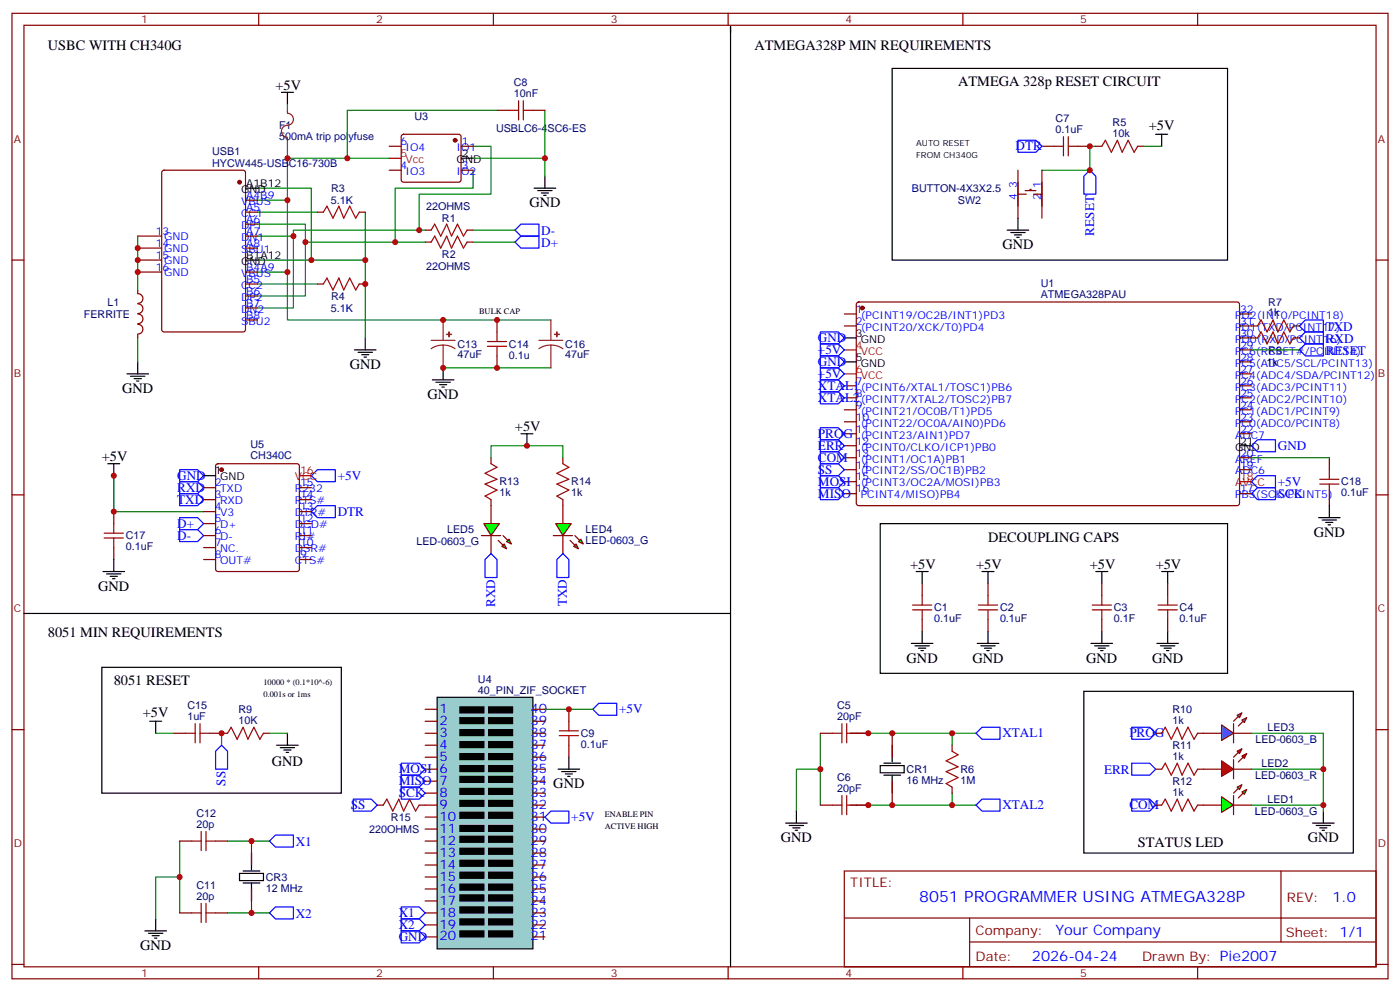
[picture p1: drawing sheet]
<svg xmlns="http://www.w3.org/2000/svg" width="412mm" height="292mm" viewBox="0 0 412 292" stroke-linecap="round" stroke-linejoin="round" font-family="sans-serif">
<g fill="none" stroke="#870000" stroke-width=".35">
<path d="M3.5 3.9h405.4v284.4h-405.4zM7.1 7.4h398.2v277.3h-398.2zM76.2 3.9v3.5M145.3 3.9v3.5M214.5 3.9v3.5M283.6 3.9v3.5M352.8 3.9v3.5M118.4 39.8l.5-.3h16.2l.5 .3 .2 .5v12.7l-.2 .5-.5 .2h-16.2l-.5-.3-.2-.4v-12.7zM146.4 32.5h3.5M157 32.5h3.5M47.9 50.3l.4-.2h23.3l.7 .5v46.4l-.4 .7-23.6 .1-.6-.5-.1-46.5zM72.3 58.9h3.5"/>
<path d="M114.7 43.1h3.5M114.7 50.1h3.5M135.8 43.1h3.5M135.8 50.1h3.5M299.9 50.1v14.1M299.9 57.2h2.4M302 56.1h3.2M303.4 56.1v-.3h.3v.3M304.4 57.2h2.5M306.9 43.1h3.5M306.9 50.1v14.1M317.5 43.1h3.5"/>
<path d="M322.8 43.1h1.8M335.1 43.1h1.8M3.5 76.6h3.6M40.6 76.6h7M40.6 69.5h7M40.6 73.1h7M72.3 62.5h3.5M72.3 66h3.5M72.3 69.5h3.5M72.3 73.1h3.5M93.5 62.5h1.7M105.8 62.5h1.8"/>
<path d="M125.2 67.8h1.8M125.2 71.3h1.8M137.6 67.8h1.7M137.6 71.3h1.7M405.3 76.6h3.6M40.6 80.1h7M72.3 83.6h3.5M72.3 80.1h3.5M72.3 87.2h3.5M72.3 90.7h3.5M72.3 94.2h3.5M93.5 83.6h1.7"/>
<path d="M105.8 83.6h1.8M248.7 92.5h3.5M248.7 96h3.5M252.5 89.1l.4-.2 111.8 .1 .4 .6v58.9l-.7 .4-111.7-.1-.5-.6v-58.6zM365.1 92.5h3.6M365.1 96h5.3M365.1 99.5h5.3M381 96h1.8M381 99.5h1.8M248.7 113.6h3.5M248.7 117.2h3.5M365.1 113.6h3.6"/>
<path d="M365.1 117.2h3.6M365.1 110.1h3.6M365.1 106.6h3.6M365.1 103h3.6M248.7 120.7h3.5M248.7 124.2h3.5M248.7 127.7h3.5M248.7 131.3h3.5M248.7 134.8h3.5M248.7 138.3h3.5M365.1 120.7h3.6M365.1 124.2h3.6"/>
<path d="M365.1 127.7h3.6M365.1 134.8h3.6M365.1 138.3h3.6M3.5 145.7h3.6M248.7 141.9h3.5M248.7 145.4h3.5M365.1 145.4h3.6M405.3 145.7h3.6M271.6 171.8v3.6M291 171.8v3.6M324.6 171.8v3.6M344 171.8v3.6"/>
<path d="M271.6 182.4v3.5M291 182.4v3.5M324.6 182.4v3.5M344 182.4v3.5M3.5 214.9h3.6M241.7 215.9h3.5M252.2 215.9h3.6M262.8 215.9v7.1M280.5 219.5v1.7M405.3 214.9h3.6M241.7 237.1h3.5M252.2 237.1h3.6"/>
<path d="M262.8 230v7.1M280.5 231.8v1.8M248.7 256.5h156.6v28.2h-156.6zM377.3 256.5v20.9M248.7 270.4h156.5M285.6 277.4h119.6M285.6 270.4v14.1M3.5 284h3.6M76.2 284.7v3.6M145.3 284.7v3.6M214.5 284.7v3.6M283.6 284.7v3.6"/>
<path d="M352.8 284.7v3.6M405.3 284h3.6"/>
</g>
<g fill="#870000" stroke="#870000" stroke-width=".35">
<circle cx="254" cy="90.7" r=".53"/>
<circle cx="70.6" cy="53.7" r=".53"/>
<circle cx="134.1" cy="41.3" r=".53"/>
</g>
<g fill="none" stroke="#000" stroke-width=".35">
<path d="M82.9 27.2h3.5M84.7 27.2v3.5M340.4 39.5h3.6M342.2 39.5v3.6M72.3 55.4h3.5M135.8 46.6h3.5M157.3 55.4h6.4M158.4 56.1h4.2M159.5 56.8h2.1M160.2 57.5h.7M160.5 51.9v3.5M72.3 76.6h3.5"/>
<path d="M296.7 67.8h6.3M297.7 68.5h4.3M298.8 69.2h2.1M299.5 69.9h.7M299.9 64.2v3.6M107.6 99.5v3.5M248.7 99.5h3.5M104.4 103h6.4M105.5 103.8h4.2M106.5 104.5h2.2M107.2 105.2h.7M248.7 106.6h3.5"/>
<path d="M365.1 131.3h3.6M269.9 168.3h3.5M271.6 168.3v3.5M289.3 168.3h3.5M291 168.3v3.5M322.8 168.3h3.5M324.6 168.3v3.5M342.2 168.3h3.5M344 168.3v3.5M268.5 189.5h6.3M269.5 190.2h4.3M270.6 190.9h2.1"/>
<path d="M271.3 191.6h.7M271.6 185.9v3.6M287.9 189.5h6.3M288.9 190.2h4.3M290 190.9h2.1M290.7 191.6h.7M291 185.9v3.6M321.4 189.5h6.3M322.4 190.2h4.3M323.5 190.9h2.1M324.2 191.6h.7M324.6 185.9v3.6"/>
<path d="M340.8 189.5h6.3M341.8 190.2h4.3M342.9 190.9h2.1M343.6 191.6h.7M344 185.9v3.6M262.8 219.5v4.9M234.6 238.9v3.5M259.3 225.5h7v2.1h-7zM260.3 228.3h5M260.3 224.8h5M262.8 228.3v5.3M231.4 242.4h6.4"/>
<path d="M232.5 243.1h4.2M233.5 243.8h2.2M234.2 244.5h.7"/>
</g>
<path d="M114.7 46.6h3.5M248.7 103h3.5M248.7 110.1h3.5M365.1 141.9h3.6" fill="none" stroke="#f00" stroke-width=".35"/>
<g fill="none" stroke="#00f" stroke-width=".35">
<path d="M299.9 41.3h5.3l1.7 1.8-1.7 1.7h-5.3zM321 50.1l1.8 1.8v5.3h-3.5v-5.3zM151.7 71.3l1.8-1.8h5.2v3.6h-5.2zM151.7 67.8l1.8-1.8h5.2v3.5h-5.2zM241.7 97.8h5.2l1.8 1.7-1.8 1.8h-5.2zM382.8 96l1.7-1.8h5.3v3.6h-5.3zM384.5 97.8h5.3v3.5h-5.3l-1.7-1.8zM241.7 101.3h5.2l1.8 1.7-1.8 1.8h-5.2zM241.7 104.8h5.2l1.8 1.8-1.8 1.7h-5.2zM241.7 108.3h5.2l1.8 1.8-1.8 1.8h-5.2zM241.7 111.9h5.2l1.8 1.7-1.8 1.8h-5.2zM241.7 115.4h5.2l1.8 1.8-1.8 1.7h-5.2z"/>
<path d="M382.8 103l1.7-1.7h5.3v3.5h-5.3zM52.9 138.3h5.3l1.8 1.8-1.8 1.8h-5.3zM241.7 136.6h5.2l1.8 1.7-1.8 1.8h-5.2zM370.4 129.5h5.3v3.5h-5.3l-1.7-1.7zM52.9 152.4h5.3l1.8 1.8-1.8 1.8h-5.3zM52.9 156h5.3l1.8 1.7-1.8 1.8h-5.3zM91.7 140.1l1.8-1.8h5.3v3.6h-5.3zM91.7 150.7l1.8-1.8h5.3v3.5h-5.3zM241.7 143.6h5.2l1.8 1.8-1.8 1.7h-5.2zM241.7 140.1h5.2l1.8 1.8-1.8 1.7h-5.2zM368.7 141.9l1.7-1.8h5.3v3.5h-5.3zM368.7 145.4l1.7-1.8h5.3v3.5h-5.3z"/>
<path d="M287.5 215.9l1.8-1.7h5.3v3.5h-5.3zM287.5 237.1l1.8-1.8h5.3v3.6h-5.3z"/>
</g>
<g fill="none" stroke="#a10000" stroke-width=".35">
<path d="M149.9 32.5h2.9M152.8 29.7v5.6M154.2 32.5h2.8M154.2 29.7v5.6M310.4 43.1h2.9M313.3 40.3v5.6M314.7 43.1h2.8M314.7 40.3v5.6M324.6 43.1l1-1.8 1.8 3.5 1.7-3.5 1.5 3.5 1.7-3.5 1.8 3.5 1-1.7M95.2 62.5l1.1-1.8 1.8 3.5 1.7-3.5 1.4 3.5 1.8-3.5 1.8 3.5 1-1.7M127 67.8l1.1-1.8 1.7 3.5 1.8-3.5 1.4 3.5 1.8-3.5 1.7 3.5 1.1-1.7M127 71.3l1.1-1.8 1.7 3.6 1.8-3.6 1.4 3.6 1.8-3.6 1.7 3.6 1.1-1.8"/>
<path d="M95.2 83.6l1.1-1.7 1.8 3.5 1.7-3.5 1.4 3.5 1.8-3.5 1.8 3.5 1-1.8M370.4 96l1.1-1.8 1.7 3.6 1.8-3.6 1.4 3.6 1.8-3.6 1.7 3.6 1.1-1.8M370.4 99.5l1.1-1.7 1.7 3.5 1.8-3.5 1.4 3.5 1.8-3.5 1.7 3.5 1.1-1.8M268.8 179.6h5.7M268.8 178.2h5.7M271.6 175.4v2.8M271.6 179.6v2.8M288.2 179.6h5.7M288.2 178.2h5.7M291 175.4v2.8M291 179.6v2.8M321.7 179.6h5.7"/>
<path d="M321.7 178.2h5.7M324.6 175.4v2.8M324.6 179.6v2.8M341.1 179.6h5.7M341.1 178.2h5.7M344 175.4v2.8M344 179.6v2.8M245.2 215.9h2.8M248 213.1v5.7M249.4 213.1v5.7M249.4 215.9h2.8M245.2 237.1h2.8"/>
<path d="M248 234.3v5.6M249.4 237.1h2.8M249.4 234.3v5.6M280.5 221.2l1.7 1.1-3.5 1.7 3.5 1.8-3.5 1.4 3.5 1.8-3.5 1.8 1.8 1"/>
</g>
<g fill="none" stroke="#008700" stroke-width=".35">
<path d="M84.7 30.7v1.8M146.4 32.5h-44.1v14.1M160.5 32.5v14.1h-21.2M75.8 58.9h8.9v21.2h-8.9M75.8 55.4h15.9v21.2h-15.9M84.7 41.3v17.6M84.7 46.6h30M139.3 43.1h5.3v14.1h-21.1v10.6M139.3 50.1v5.3h-22.9v15.9M160.5 46.6v5.3M322.8 43.1h-1.8v7h-14.1M336.9 43.1h5.3"/>
<path d="M75.8 69.5h10.6v21.2h-10.6M75.8 66h14.2v21.2h-14.2M75.8 62.5h17.7M90 71.3h35.2M91.7 76.6h15.9v22.9M107.6 62.5v14.1M125.2 67.8h-38.8v1.7M139.3 71.3h12.4M139.3 67.8h12.4M75.8 83.6h17.7M368.7 103h14.1M241.7 215.9v21.2"/>
<path d="M250.5 215.9h30v3.6M280.5 215.9h7M241.7 226.5h-7.1v12.4M280.5 233.6v3.5h-30M280.5 237.1h7"/>
</g>
<path d="M84.7 33.4a1.82 1.82 0 0 1 1.7 2 1.82 1.82 0 0 1-2.2 1.6 1.76 1.76 0 0 0-1.3 1.9 1.76 1.76 0 0 0 1.8 1.5M84.7 32.5v.7M84.7 40.6v.7" fill="none" stroke="#8c2424" stroke-width=".35"/>
<path d="M128.8 205.4h28.2v74h-28.2z" fill="#9cc" stroke="#000" stroke-width=".35"/>
<g fill="none" stroke="#870000" stroke-width=".35">
<path d="M146.4 94.2v3.6M146.4 104.8v3.5M33.5 150.7v3.5M33.5 161.3v3.5M51.2 215.9h3.5M61.7 215.9h5.3M77.6 215.9h1.8M125.2 208.9h3.6M125.2 212.4h3.6M125.2 215.9h3.6M125.2 219.5h3.6M157 208.9h3.5"/>
<path d="M157 212.4h3.5M157 215.9h3.5M157 219.5h3.5M125.2 223h3.6M125.2 226.5h3.6M125.2 230h3.6M125.2 233.6h3.6M125.2 237.1h3.6M157 223h3.5M157 226.5h3.5M157 230h3.5M157 233.6h3.5"/>
<path d="M157 237.1h3.5M52.9 247.7h3.5M63.5 247.7h3.5M74.1 247.7v7M125.2 240.6h3.6M125.2 244.2h3.6M125.2 247.7h3.6M125.2 251.2h3.6M125.2 254.7h3.6M125.2 258.3h3.6M157 240.6h3.5M157 244.2h3.5"/>
<path d="M157 247.7h3.5M157 251.2h3.5M157 254.7h3.5M157 258.3h3.5M52.9 268.9h3.5M63.5 268.9h3.5M74.1 261.8v7.1M125.2 261.8h3.6M125.2 265.3h3.6M125.2 268.9h3.6M125.2 272.4h3.6M125.2 275.9h3.6"/>
<path d="M157 261.8h3.5M157 265.3h3.5M157 268.9h3.5M157 272.4h3.5M157 275.9h3.5"/>
</g>
<g fill="#000" stroke="#000" stroke-width=".35">
<path d="M135.5 208.2h7v1.7h-7zM135.5 211.3h7v1.8h-7zM135.5 214.9h7v1.7h-7zM135.5 218.4h7v1.8h-7zM143.9 208.2h7.1v1.7h-7.1zM143.9 211.3h7.1v1.8h-7.1zM143.9 214.9h7.1v1.7h-7.1zM143.9 218.4h7.1v1.8h-7.1zM135.5 221.9h7v1.8h-7zM135.5 225.5h7v1.7h-7zM135.5 228.6h7v1.8h-7zM135.5 232.2h7v1.7h-7z"/>
<path d="M135.5 235.7h7v1.8h-7zM135.5 239.2h7v1.8h-7zM143.9 221.9h7.1v1.8h-7.1zM143.9 225.5h7.1v1.7h-7.1zM143.9 228.6h7.1v1.8h-7.1zM143.9 232.2h7.1v1.7h-7.1zM143.9 235.7h7.1v1.8h-7.1zM143.9 239.2h7.1v1.8h-7.1zM135.5 243.1h7v1.8h-7zM135.5 246.3h7v1.7h-7zM135.5 249.8h7v1.8h-7zM135.5 253.3h7v1.8h-7z"/>
<path d="M135.5 256.9h7v1.7h-7zM143.9 243.1h7.1v1.8h-7.1zM143.9 246.3h7.1v1.7h-7.1zM143.9 249.8h7.1v1.8h-7.1zM143.9 253.3h7.1v1.8h-7.1zM143.9 256.9h7.1v1.7h-7.1zM135.5 260.4h7v1.7h-7zM135.5 263.6h7v1.7h-7zM135.5 267.1h7v1.8h-7zM135.5 270.6h7v1.8h-7zM135.5 274.1h7v1.8h-7zM143.9 260.4h7.1v1.7h-7.1z"/>
<path d="M143.9 263.6h7.1v1.7h-7.1zM143.9 267.1h7.1v1.8h-7.1zM143.9 270.6h7.1v1.8h-7.1zM143.9 274.1h7.1v1.8h-7.1z"/>
</g>
<g fill="none" stroke="#00f" stroke-width=".35">
<path d="M241.7 126h5.2l1.8 1.7-1.8 1.8h-5.2zM241.7 129.5h5.2l1.8 1.8-1.8 1.7h-5.2zM241.7 133h5.2l1.8 1.8-1.8 1.8h-5.2zM174.6 208.9l1.8-1.8h5.3v3.5h-5.3zM63.5 221.2l1.8-1.7 1.7 1.7v5.3h-3.5zM104.1 235.3h5.3l1.7 1.8-1.7 1.8h-5.3zM118.2 231.8h5.3l1.7 1.8-1.7 1.7h-5.3zM118.2 228.3h5.3l1.7 1.7-1.7 1.8h-5.3zM118.2 224.8h5.3l1.7 1.7-1.7 1.8h-5.3zM79.4 247.7l1.7-1.8h5.3v3.5h-5.3zM160.5 240.6l1.8-1.7h5.3v3.5h-5.3zM79.4 268.9l1.7-1.8h5.3v3.5h-5.3z"/>
<path d="M118.2 267.1h5.3l1.7 1.8-1.7 1.7h-5.3zM118.2 270.6h5.3l1.7 1.8-1.7 1.7h-5.3zM118.2 274.1h5.3l1.7 1.8-1.7 1.8h-5.3z"/>
</g>
<path d="M84.7 80.1v14.1h77.6M130.5 108.3h31.8M33.5 140.1v10.6h26.5M52.9 258.3h-7v12.3M52.9 247.7v21.2M67 247.7h12.4M67 268.9h12.4" fill="none" stroke="#008700" stroke-width=".35"/>
<g fill="none" stroke="#000" stroke-width=".35">
<path d="M215.2 9.6v-1.8v276.9M262.8 20.1h98.8v56.5h-98.8zM127.4 111.9h6.3M128.4 112.6h4.2M129.5 113.3h2.1M130.2 114h.7M130.5 108.3v3.6M31.7 136.6h3.6M33.5 136.6v3.5M259.3 154.2h102.3v44.1h-102.3zM30.3 168.3h6.4M31.4 169h4.2"/>
<path d="M32.5 169.7h2.1M33.2 170.4h.7M33.5 164.8v3.5M7.1 180.7h208.1M30 196.5h70.5v37.1h-70.5zM44.1 212.4h3.5M45.9 212.4v3.5M81.5 219.5h6.3M84.7 215.9v3.6M82.5 220.2h4.3M83.6 220.9h2.1M84.3 221.6h.7"/>
<path d="M70.6 257.2h7v2.1h-7zM71.6 256.5h5M74.1 251.2v5M42.7 274.1h6.3M43.7 274.8h4.3M44.8 275.6h2.1M45.5 276.3h.7M45.9 270.6v3.5M71.6 260h5M74.1 260v5.3"/>
</g>
<g fill="none" stroke="#a10000" stroke-width=".35">
<path d="M146.4 97.8v2.8M143.6 102h5.6M143.6 100.6h5.6M146.4 102v2.8M30.7 157h5.6M30.7 158.4h5.6M33.5 154.2v2.8M33.5 158.4v2.9M54.7 215.9h2.8M57.5 213.1v5.7M58.9 213.1v5.7M58.9 215.9h2.8"/>
<path d="M67 215.9l1.1-1.7 1.7 3.5 1.8-3.5 1.4 3.5 1.8-3.5 1.8 3.5 1-1.8M56.4 247.7h2.9M59.3 244.9v5.6M60.7 244.9v5.6M60.7 247.7h2.8M56.4 268.9h2.9M59.3 266v5.7M60.7 268.9h2.8M60.7 266v5.7"/>
</g>
<path d="M130.5 94.2v6M162.3 94.2v6M127 100.2h7.1M130.5 101.6l-1.8 .3-1.7 .8M130.5 101.6l1.9 .3 1.7 .8M130.5 101.6v6.7M158.7 100.2h7.1M162.3 101.6l-1.9 .3-1.7 .8M162.3 101.6l1.8 .3 1.7 .8M162.3 101.6v6.7" fill="none" stroke="#8c2424" stroke-width=".35"/>
<g fill="#8c2424" stroke="#8c2424" stroke-width=".35">
<path d="M131.6 98.5h1.4z"/>
<path d="M132.3 97.8v1.4z"/>
<path d="M163.3 98.5h1.4z"/>
<path d="M164 97.8v1.4z"/>
</g>
<g fill="#f00" stroke="#870000" stroke-width=".35">
<path d="M359.8 224l3.6 2.5-3.6 2.1z"/>
<path d="M363.4 223.7v5.6z"/>
</g>
<g fill="#870000" stroke="#870000" stroke-width=".35">
<path d="M363.4 223l1.4-1.4z"/>
<path d="M366.2 223l-1.4 1.4z"/>
</g>
<g fill="#f00" stroke="#870000" stroke-width=".35">
<path d="M364.4 221.2l1.4-.7-.7 1.4z"/>
<path d="M365.8 222.6l1.4-.7-.7 1.4z"/>
</g>
<path d="M354.5 226.5h5.3M363.4 226.5h5.3" fill="none" stroke="#870000" stroke-width=".35"/>
<path d="M359.8 213.5l3.6 2.4-3.6 2.2z" fill="#09f" stroke="#870000" stroke-width=".35"/>
<path d="M363.4 213.1v5.7z" fill="#f00" stroke="#870000" stroke-width=".35"/>
<g fill="#870000" stroke="#870000" stroke-width=".35">
<path d="M363.4 212.4l1.4-1.4z"/>
<path d="M364.8 213.8l1.4-1.4z"/>
</g>
<g fill="#09f" stroke="#870000" stroke-width=".35">
<path d="M364.4 210.6l1.4-.7-.7 1.4z"/>
<path d="M365.8 212.1l1.4-.8-.7 1.5z"/>
</g>
<path d="M354.5 215.9h5.3M363.4 215.9h5.3M354.5 237.1h5.3M363.4 237.1h5.3" fill="none" stroke="#870000" stroke-width=".35"/>
<g fill="#0f0" stroke="#870000" stroke-width=".35">
<path d="M365.8 233.2l1.4-.7-.7 1.4z"/>
<path d="M364.4 231.8l1.4-.7-.7 1.4z"/>
</g>
<g fill="#870000" stroke="#870000" stroke-width=".35">
<path d="M366.2 233.6l-1.4 1.4z"/>
<path d="M363.4 233.6l1.4-1.4z"/>
</g>
<path d="M363.4 234.3v5.6z" fill="#f00" stroke="#870000" stroke-width=".35"/>
<path d="M359.8 234.6l3.6 2.5-3.6 2.1z" fill="#0f0" stroke="#870000" stroke-width=".35"/>
<path d="M333.4 214.2h5.3l1.7 1.7-1.7 1.8h-5.3zM333.4 224.8h5.3l1.7 1.7-1.7 1.8h-5.3zM333.4 235.3h5.3l1.7 1.8-1.7 1.8h-5.3z" fill="none" stroke="#00f" stroke-width=".35"/>
<path d="M368.7 134.8h22.9M368.7 215.9h21.1v21.2M368.7 237.1h21.1v1.8M368.7 226.5h21.1" fill="none" stroke="#008700" stroke-width=".35"/>
<path d="M388.4 152.4h6.4M389.5 153.1h4.2M390.5 153.8h2.1M391.2 154.6h.7M391.6 148.9v3.5M319.3 203.6h79.3v47.6h-79.3zM389.8 238.9v3.5M386.6 242.4h6.4M387.7 243.1h4.2M388.8 243.8h2.1M389.5 244.5h.7" fill="none" stroke="#000" stroke-width=".35"/>
<path d="M391.6 138.3v2.8M388.8 142.6h5.6M388.8 141.1h5.6M391.6 142.6v2.8M342.2 215.9l1.1-1.7 1.7 3.5 1.8-3.5 1.4 3.5 1.8-3.5 1.7 3.5 1.1-1.8M342.2 226.5l1.1-1.7 1.7 3.5 1.8-3.5 1.4 3.5 1.8-3.5 1.7 3.5 1.1-1.8M342.2 237.1l1.1-1.8 1.7 3.6 1.8-3.6 1.4 3.6 1.8-3.6 1.7 3.6 1.1-1.8" fill="none" stroke="#a10000" stroke-width=".35"/>
<path d="M391.6 134.8v3.5M165.8 148.9v5.3M165.8 157.7v5.3M391.6 145.4v3.5M340.4 215.9h1.8M352.8 215.9h1.7M340.4 226.5h1.8M340.4 237.1h1.8M352.8 226.5h1.7M352.8 237.1h1.7" fill="none" stroke="#870000" stroke-width=".35"/>
<g fill="#0f0" stroke="#870000" stroke-width=".35">
<path d="M169 160.9l.7-.7 .7 1.4z"/>
<path d="M170.4 159.5l.7-.7 .7 1.4z"/>
</g>
<g fill="#870000" stroke="#870000" stroke-width=".35">
<path d="M167.9 159.1l1.4 1.4z"/>
<path d="M169.3 157.7l1.4 1.4z"/>
</g>
<path d="M163 157.7h5.6z" fill="#f00" stroke="#870000" stroke-width=".35"/>
<path d="M163.7 154.2h4.6l-2.5 3.5z" fill="#0f0" stroke="#870000" stroke-width=".35"/>
<path d="M144.6 148.9v5.3M144.6 157.7v5.3" fill="none" stroke="#870000" stroke-width=".35"/>
<g fill="#0f0" stroke="#870000" stroke-width=".35">
<path d="M147.8 160.9l.7-.7 .7 1.4z"/>
<path d="M149.2 159.5l.7-.7 .7 1.4z"/>
</g>
<g fill="#870000" stroke="#870000" stroke-width=".35">
<path d="M146.8 159.1l1.4 1.4z"/>
<path d="M148.2 157.7l1.4 1.4z"/>
</g>
<path d="M141.8 157.7h5.7z" fill="#f00" stroke="#870000" stroke-width=".35"/>
<path d="M142.5 154.2h4.6l-2.5 3.5z" fill="#0f0" stroke="#870000" stroke-width=".35"/>
<path d="M144.6 136.6l1.8 1-3.5 1.8 3.5 1.7-3.5 1.5 3.5 1.7-3.5 1.8 1.7 1M165.8 136.6l1.8 1-3.6 1.8 3.6 1.7-3.6 1.5 3.6 1.7-3.6 1.8 1.8 1M164.7 215.2h5.7M164.7 216.6h5.7M167.6 212.4v2.8M167.6 216.6v2.9M112.9 237.1l1-1.8 1.8 3.6 1.8-3.6 1.4 3.6 1.7-3.6 1.8 3.6 1.1-1.8" fill="none" stroke="#a10000" stroke-width=".35"/>
<g fill="none" stroke="#870000" stroke-width=".35">
<path d="M40.6 85.4v1.1M40.6 98.5v1M40.6 86.5a1.41 1.41 0 0 1 1.5 1.4 1.41 1.41 0 0 1-1.5 1.4M40.6 95.5a1.41 1.41 0 0 1 1.5 1.4 1.41 1.41 0 0 1-1.5 1.4M40.6 89.5a1.41 1.41 0 0 1 1.5 1.4 1.41 1.41 0 0 1-1.5 1.4M40.6 92.5a1.41 1.41 0 0 1 1.5 1.4 1.41 1.41 0 0 1-1.5 1.4M63.7 136.8l.5-.2h23.3l.5 .2 .2 .5v30.3l-.2 .5-.5 .2h-23.3l-.5-.2-.2-.5v-30.3zM144.6 134.8v1.8M165.8 134.8v1.8M60 143.6h3.5M60 147.1h3.5M60 150.7h3.5"/>
<path d="M60 154.2h3.5M60 157.7h3.5M88.2 143.6h3.5M88.2 147.1h3.5M88.2 150.7h3.5M88.2 154.2h3.5M88.2 157.7h3.5M144.6 147.1v1.8M165.8 147.1v1.8M60 161.3h3.5M60 164.8h3.5M88.2 161.3h3.5"/>
<path d="M88.2 164.8h3.5M167.6 208.9v3.5M167.6 219.5v3.5M111.1 237.1h1.8M123.5 237.1h1.7"/>
</g>
<path d="M52.9 141.9h5.3l1.8 1.7-1.8 1.8h-5.3zM52.9 145.4h5.3l1.8 1.7-1.8 1.8h-5.3zM144.6 163l1.8 1.8v5.3h-3.5v-5.3zM165.8 163l1.8 1.8v5.3h-3.6v-5.3z" fill="none" stroke="#00f" stroke-width=".35"/>
<g fill="none" stroke="#000" stroke-width=".35">
<path d="M37.4 110.1h6.3M38.5 110.8h4.2M39.5 111.5h2.1M40.2 112.2h.7M40.6 106.6v3.5M153.5 127.7h3.5M155.2 127.7v3.6M60 140.1h3.5M164.4 226.5h6.3M165.5 227.2h4.2M166.5 227.9h2.1M167.2 228.6h.7"/>
<path d="M167.6 223v3.5"/>
</g>
<path d="M40.6 69.5v15.9M40.6 99.5v7.1M144.6 134.8v-3.5h21.2v3.5M33.5 140.1v10.6M45.9 215.9h5.3M65.3 215.9v3.6M79.4 215.9h5.3M160.5 208.9h14.1" fill="none" stroke="#008700" stroke-width=".35"/>
<circle cx="65.3" cy="138.3" r=".53" fill="#870000" stroke="#870000" stroke-width=".35"/>
<path d="M88.2 140.1h3.5" fill="none" stroke="#f00" stroke-width=".35"/>
<g fill="#c00">
<circle cx="241.7" cy="226.5" r=".88"/>
<circle cx="280.5" cy="215.9" r=".88"/>
<circle cx="280.5" cy="237.1" r=".88"/>
<circle cx="262.8" cy="215.9" r=".88"/>
<circle cx="262.8" cy="237.1" r=".88"/>
<circle cx="255.8" cy="215.9" r=".88"/>
<circle cx="255.8" cy="237.1" r=".88"/>
<circle cx="123.5" cy="67.8" r=".88"/>
<circle cx="116.4" cy="71.3" r=".88"/>
<circle cx="86.4" cy="69.5" r=".88"/>
<circle cx="90" cy="71.3" r=".88"/>
<circle cx="107.6" cy="76.6" r=".88"/>
<circle cx="91.7" cy="76.6" r=".88"/>
<circle cx="107.6" cy="83.6" r=".88"/>
<circle cx="84.7" cy="58.9" r=".88"/>
<circle cx="160.5" cy="46.6" r=".88"/>
<circle cx="321" cy="43.1" r=".88"/>
<circle cx="321" cy="50.1" r=".88"/>
<circle cx="84.7" cy="46.6" r=".88"/>
<circle cx="102.3" cy="46.6" r=".88"/>
<circle cx="74.1" cy="268.9" r=".88"/>
<circle cx="74.1" cy="247.7" r=".88"/>
<circle cx="52.9" cy="258.3" r=".88"/>
<circle cx="84.7" cy="80.1" r=".88"/>
<circle cx="130.5" cy="94.2" r=".88"/>
<circle cx="130.5" cy="108.3" r=".88"/>
<circle cx="146.4" cy="94.2" r=".88"/>
<circle cx="146.4" cy="108.3" r=".88"/>
<circle cx="33.5" cy="150.7" r=".88"/>
<circle cx="389.8" cy="237.1" r=".88"/>
<circle cx="389.8" cy="226.5" r=".88"/>
<circle cx="155.2" cy="131.3" r=".88"/>
<circle cx="40.6" cy="73.1" r=".88"/>
<circle cx="40.6" cy="76.6" r=".88"/>
<circle cx="40.6" cy="80.1" r=".88"/>
<circle cx="33.5" cy="140.1" r=".88"/>
<circle cx="65.3" cy="215.9" r=".88"/>
<circle cx="167.6" cy="208.9" r=".88"/>
</g>
<text font-size="4.6" fill="#00f" x="270.8" y="265.5">8051 PROGRAMMER USING ATMEGA328P</text>
<g font-size="4.2">
<text x="14.1" y="14.9">USBC WITH CH340G</text>
<text x="222.2" y="14.9">ATMEGA328P MIN REQUIREMENTS</text>
<text x="81.1" y="26.5">+5V</text>
<text x="282.2" y="25.4">ATMEGA 328p RESET CIRCUIT</text>
<text x="338.4" y="38.4">+5V</text>
<text x="155.9" y="61.1">GND</text>
<text x="295.3" y="73.4">GND</text>
<text x="103" y="108.7">GND</text>
<text x="36" y="115.7">GND</text>
<text x="125.9" y="117.5">GND</text>
<text x="151.7" y="127">+5V</text>
<text x="30" y="135.9">+5V</text>
<text x="291" y="159.5">DECOUPLING CAPS</text>
<text x="387" y="158.1">GND</text>
<text x="268.1" y="167.6">+5V</text>
<text x="287.5" y="167.6">+5V</text>
<text x="321" y="167.6">+5V</text>
<text x="340.4" y="167.6">+5V</text>
<text x="28.9" y="174">GND</text>
<text x="14.1" y="187.7">8051 MIN REQUIREMENTS</text>
<text x="267.1" y="195.1">GND</text>
<text x="286.5" y="195.1">GND</text>
<text x="320" y="195.1">GND</text>
<text x="339.4" y="195.1">GND</text>
<text x="33.5" y="201.8">8051 RESET</text>
<text x="42.1" y="211.3">+5V</text>
<text x="80.1" y="225.5">GND</text>
<text x="163" y="232.2">GND</text>
<text x="230" y="248">GND</text>
<text x="335.1" y="249.4">STATUS LED</text>
<text x="385.2" y="248">GND</text>
<text x="41.3" y="279.8">GND</text>
</g>
<g font-size="4.2" fill="#00f">
<text x="392.5" y="265.8">1.0</text>
<text x="310.9" y="275.3">Your Company</text>
<text x="304" y="283.1">2026-04-24</text>
</g>
<g font-size="3.9" fill="#00f">
<text x="299.2" y="44.3">DTR</text>
<text x="159.5" y="69.2">D-</text>
<text x="322.3" y="69.4" transform="rotate(-90 322.3 69.4)">RESET</text>
<text x="159.5" y="72.7">D+</text>
<text x="240.9" y="100.7">GND</text>
<text x="390.5" y="97.4">TXD</text>
<text x="390.5" y="100.9">RXD</text>
<text x="240.9" y="104.2">+5V</text>
<text x="240.9" y="107.8">GND</text>
<text x="390.5" y="104.4">RESET</text>
<text x="240.9" y="111.3">+5V</text>
<text x="240.9" y="114.9">XTAL1</text>
<text x="240.9" y="118.4">XTAL2</text>
<text x="240.9" y="129">PROG</text>
<text x="240.9" y="132.5">ERR</text>
<text x="240.9" y="136.1">COM</text>
<text x="376.4" y="132.7">GND</text>
<text x="52.2" y="141.3">GND</text>
<text x="99.5" y="141.3">+5V</text>
<text x="240.9" y="143.1">MOSI</text>
<text x="240.9" y="139.5">SS</text>
<text x="376.4" y="143.2">+5V</text>
<text x="52.2" y="144.9">RXD</text>
<text x="52.2" y="148.4">TXD</text>
<text x="240.9" y="146.6">MISO</text>
<text x="376.4" y="146.8">SCK</text>
<text x="52.2" y="155.4">D+</text>
<text x="99.5" y="152.1">DTR</text>
<text x="52.2" y="159">D-</text>
<text x="145.8" y="178.7" transform="rotate(-90 145.8 178.7)">RXD</text>
<text x="167" y="178.5" transform="rotate(-90 167 178.5)">TXD</text>
<text x="129.5" y="209.9">1</text>
<text x="156.3" y="209.9">40</text>
<text x="129.5" y="213.5">2</text>
<text x="156.3" y="213.5">39</text>
<text x="182.4" y="210.1">+5V</text>
<text x="129.5" y="217">3</text>
<text x="129.5" y="220.5">4</text>
<text x="156.3" y="220.5">37</text>
<text x="156.3" y="217">38</text>
<text x="295.3" y="217.2">XTAL1</text>
<text x="332.7" y="217.2">PROG</text>
<text x="117.5" y="227.7">MOSI</text>
<text x="129.5" y="224">5</text>
<text x="129.5" y="227.6">6</text>
<text x="156.3" y="227.6">35</text>
<text x="156.3" y="224">36</text>
<text x="325.2" y="227.8">ERR</text>
<text x="66.5" y="231.4" transform="rotate(-90 66.5 231.4)">SS</text>
<text x="117.5" y="231.2">MISO</text>
<text x="129.5" y="231.1">7</text>
<text x="156.3" y="231.1">34</text>
<text x="103.4" y="238.3">SS</text>
<text x="117.5" y="234.8">SCK</text>
<text x="129.5" y="234.6">8</text>
<text x="129.5" y="238.2">9</text>
<text x="156.3" y="238.2">32</text>
<text x="156.3" y="234.6">33</text>
<text x="295.3" y="238.3">XTAL2</text>
<text x="332.7" y="238.3">COM</text>
<text x="129.5" y="241.7">10</text>
<text x="129.5" y="245.2">11</text>
<text x="156.3" y="245.2">30</text>
<text x="156.3" y="241.7">31</text>
<text x="168.3" y="241.9">+5V</text>
<text x="87.1" y="249.1">X1</text>
<text x="129.5" y="248.7">12</text>
<text x="156.3" y="248.7">29</text>
<text x="129.5" y="252.3">13</text>
<text x="129.5" y="255.8">14</text>
<text x="156.3" y="255.8">27</text>
<text x="156.3" y="252.3">28</text>
<text x="129.5" y="259.3">15</text>
<text x="129.5" y="262.9">16</text>
<text x="156.3" y="262.9">25</text>
<text x="156.3" y="259.3">26</text>
<text x="129.5" y="266.4">17</text>
<text x="129.5" y="269.9">18</text>
<text x="156.3" y="269.9">23</text>
<text x="156.3" y="266.4">24</text>
<text x="87.1" y="270.2">X2</text>
<text x="117.5" y="270.1">X1</text>
<text x="117.5" y="273.6">X2</text>
<text x="129.5" y="273.4">19</text>
<text x="156.3" y="273.4">22</text>
<text x="117.5" y="277.1">GND</text>
<text x="129.5" y="277">20</text>
<text x="156.3" y="277">21</text>
</g>
<g font-size="3.9" fill="#800">
<text x="250.5" y="261.1">TITLE:</text>
<text x="379.1" y="265.8">REV:</text>
<text x="287.4" y="275.3">Company:</text>
<text x="378.7" y="275.9">Sheet: 1/1</text>
<text x="287.4" y="283">Date:</text>
<text x="336.4" y="283.1">Drawn By: Pie2007</text>
</g>
<g font-size="3.2" fill="#800">
<text x="41.6" y="6.9">1</text>
<text x="110.8" y="6.9">2</text>
<text x="179.9" y="6.9">3</text>
<text x="249.1" y="6.9">4</text>
<text x="318.2" y="6.9">5</text>
<text x="4.1" y="42">A</text>
<text x="405.9" y="42">A</text>
<text x="4.1" y="111.2">B</text>
<text x="405.9" y="111.2">B</text>
<text x="4.1" y="180.3">C</text>
<text x="405.9" y="180.3">C</text>
<text x="4.1" y="249.4">D</text>
<text x="405.9" y="249.4">D</text>
<text x="41.6" y="287.7">1</text>
<text x="110.8" y="287.7">2</text>
<text x="179.9" y="287.7">3</text>
<text x="249.1" y="287.7">4</text>
<text x="318.2" y="287.7">5</text>
</g>
<g font-size="3.2" fill="#000080">
<text x="151.4" y="28.6">10nF</text>
<text x="151.4" y="25.3">C8</text>
<text x="122.1" y="35.4">U3</text>
<text x="82.2" y="41.2">500mA trip polyfuse</text>
<text x="82.2" y="38">F1</text>
<text x="146.1" y="38.9">USBLC6-4SC6-ES</text>
<text x="311" y="39.2">0.1uF</text>
<text x="311" y="36.1">C7</text>
<text x="327.7" y="40.3">10k</text>
<text x="327.7" y="37.1">R5</text>
<text x="62.5" y="45.8">USB1</text>
<text x="62.5" y="49.1">HYCW445-USBC16-730B</text>
<text x="97.5" y="56.5">R3</text>
<text x="268.6" y="56.5">BUTTON-4X3X2.5</text>
<text x="97.4" y="60">5.1K</text>
<text x="125.5" y="61.8">22OHMS</text>
<text x="130.2" y="65.4">R1</text>
<text x="282.2" y="60">SW2</text>
<text x="130.2" y="75.9">R2</text>
<text x="125.5" y="79.5">22OHMS</text>
<text x="97.5" y="88.3">R4</text>
<text x="306.6" y="87.6">ATMEGA328PAU</text>
<text x="306.6" y="84.5">U1</text>
<text x="24.7" y="93.6">FERRITE</text>
<text x="31.7" y="90.1">L1</text>
<text x="97.4" y="91.8">5.1K</text>
<text x="373.6" y="93.2">1k</text>
<text x="373.6" y="90">R7</text>
<text x="134.8" y="105.6">47uF</text>
<text x="134.8" y="102.4">C13</text>
<text x="149.9" y="105.6">0.1u</text>
<text x="149.9" y="102.4">C14</text>
<text x="166.5" y="105.6">47uF</text>
<text x="166.5" y="102.4">C16</text>
<text x="373.1" y="107.7">1k</text>
<text x="373.6" y="104.2">R8</text>
<text x="73.8" y="135.3">CH340C</text>
<text x="73.8" y="132">U5</text>
<text x="147.1" y="142.9">R13</text>
<text x="168.3" y="142.9">R14</text>
<text x="395.1" y="142.9">C18</text>
<text x="147.1" y="146.1">1k</text>
<text x="168.3" y="146.1">1k</text>
<text x="395.1" y="146.2">0.1uF</text>
<text x="37" y="158.8">C17</text>
<text x="122.7" y="160.6">LED-0603_G</text>
<text x="131.7" y="157.1">LED5</text>
<text x="172.5" y="160.3">LED-0603_G</text>
<text x="172.5" y="157.1">LED4</text>
<text x="37" y="162">0.1uF</text>
<text x="275.2" y="180">C1</text>
<text x="294.6" y="180">C2</text>
<text x="328.1" y="180">C3</text>
<text x="347.5" y="180">C4</text>
<text x="275.2" y="183.2">0.1uF</text>
<text x="294.6" y="183.2">0.1uF</text>
<text x="328.1" y="183.2">0.1F</text>
<text x="347.5" y="183.2">0.1uF</text>
<text x="140.8" y="201.1">U4</text>
<text x="55.2" y="208.8">C15</text>
<text x="70.2" y="209.9">R9</text>
<text x="140.8" y="204.3">40_PIN_ZIF_SOCKET</text>
<text x="246.6" y="208.9">C5</text>
<text x="345.4" y="209.9">R10</text>
<text x="55.2" y="212.1">1uF</text>
<text x="70.2" y="213.1">10K</text>
<text x="246.6" y="212.1">20pF</text>
<text x="345.4" y="213.1">1k</text>
<text x="373.4" y="215.3">LED3</text>
<text x="171.1" y="220.2">0.1uF</text>
<text x="171.1" y="217.1">C9</text>
<text x="345.4" y="220.5">R11</text>
<text x="369.8" y="218.8">LED-0603_B</text>
<text x="267.1" y="227.6">CR1</text>
<text x="282.9" y="227.6">R6</text>
<text x="345.4" y="223.7">1k</text>
<text x="371.6" y="225.9">LED2</text>
<text x="246.6" y="233.2">20pF</text>
<text x="246.6" y="230.1">C6</text>
<text x="267.1" y="230.9">16 MHz</text>
<text x="282.9" y="230.8">1M</text>
<text x="345.4" y="231.1">R12</text>
<text x="369.7" y="229.4">LED-0603_R</text>
<text x="345.4" y="234.3">1k</text>
<text x="373.4" y="236.5">LED1</text>
<text x="57.9" y="243.8">20p</text>
<text x="57.9" y="240.6">C12</text>
<text x="108.7" y="245.3">220OHMS</text>
<text x="115.2" y="241.8">R15</text>
<text x="369.6" y="240">LED-0603_G</text>
<text x="57.9" y="261.8">C11</text>
<text x="78.3" y="262.6">12 MHz</text>
<text x="78.3" y="259.4">CR3</text>
<text x="57.9" y="265">20p</text>
</g>
<g font-size="3.2" fill="#f00">
<text x="118" y="46.2">5</text>
<text x="119.5" y="48">Vcc</text>
<text x="252.1" y="102.7">4</text>
<text x="253.5" y="104.5">VCC</text>
<text x="252.1" y="109.7">6</text>
<text x="253.5" y="111.5">VCC</text>
<text x="86.9" y="141.5">VCC</text>
<text x="88.4" y="139.7">16</text>
<text x="363.8" y="143.3">AVCC</text>
<text x="365.3" y="141.5">18</text>
</g>
<g font-size="3.2" fill="#00f">
<text x="118" y="42.7">6</text>
<text x="119.5" y="44.5">IO4</text>
<text x="134.5" y="44.5">IO1</text>
<text x="136" y="42.7">1</text>
<text x="118" y="49.8">4</text>
<text x="119.5" y="51.5">IO3</text>
<text x="134.5" y="51.5">IO2</text>
<text x="136" y="49.8">3</text>
<text x="72.5" y="58.6">A4B9</text>
<text x="299.5" y="58.9" transform="rotate(-90 299.5 58.9)">4</text>
<text x="299.5" y="55.4" transform="rotate(-90 299.5 55.4)">3</text>
<text x="306.6" y="58.9" transform="rotate(-90 306.6 58.9)">2</text>
<text x="306.6" y="55.4" transform="rotate(-90 306.6 55.4)">1</text>
<text x="71" y="60.4">VBUS</text>
<text x="71" y="63.9">CC1</text>
<text x="72.5" y="62.1">A5</text>
<text x="72.5" y="65.7">A6</text>
<text x="45.9" y="69.2">13</text>
<text x="48.3" y="70.6">GND</text>
<text x="71" y="67.4">DP1</text>
<text x="71" y="70.9">DN1</text>
<text x="72.5" y="69.2">A7</text>
<text x="45.9" y="72.7">14</text>
<text x="45.9" y="76.2">15</text>
<text x="48.3" y="74.1">GND</text>
<text x="48.3" y="77.6">GND</text>
<text x="71" y="74.5">SBU1</text>
<text x="72.5" y="72.7">A8</text>
<text x="45.9" y="79.8">16</text>
<text x="48.3" y="81.2">GND</text>
<text x="71" y="81.5">VBUS</text>
<text x="72.5" y="79.8">B4A9</text>
<text x="72.5" y="83.3">B5</text>
<text x="71" y="85.1">CC2</text>
<text x="71" y="88.6">DP2</text>
<text x="72.5" y="86.8">B6</text>
<text x="71" y="92.1">DN2</text>
<text x="71" y="95.6">SBU2</text>
<text x="72.5" y="90.3">B7</text>
<text x="72.5" y="93.9">B8</text>
<text x="252.1" y="92.1">1</text>
<text x="252.1" y="95.6">2</text>
<text x="253.5" y="93.9">(PCINT19/OC2B/INT1)PD3</text>
<text x="363.8" y="93.9">PD2(INT0/PCINT18)</text>
<text x="365.3" y="95.6">31</text>
<text x="365.3" y="92.1">32</text>
<text x="253.5" y="97.4">(PCINT20/XCK/T0)PD4</text>
<text x="363.8" y="100.9">PD0(RXD/PCINT16)</text>
<text x="363.8" y="97.4">PD1(TXD/PCINT17)</text>
<text x="365.3" y="99.2">30</text>
<text x="363.8" y="108">PC5(ADC5/SCL/PCINT13)</text>
<text x="363.8" y="104.5">PC6(RESET#/PCINT14)</text>
<text x="365.3" y="106.2">28</text>
<text x="365.3" y="102.7">29</text>
<text x="252.1" y="113.3">7</text>
<text x="363.8" y="111.5">PC4(ADC4/SDA/PCINT12)</text>
<text x="365.3" y="113.3">26</text>
<text x="365.3" y="109.7">27</text>
<text x="252.1" y="116.8">8</text>
<text x="253.5" y="115">(PCINT6/XTAL1/TOSC1)PB6</text>
<text x="253.5" y="118.6">(PCINT7/XTAL2/TOSC2)PB7</text>
<text x="363.8" y="118.6">PC2(ADC2/PCINT10)</text>
<text x="363.8" y="115">PC3(ADC3/PCINT11)</text>
<text x="365.3" y="116.8">25</text>
<text x="252.1" y="120.3">9</text>
<text x="252.1" y="123.9">10</text>
<text x="253.5" y="122.1">(PCINT21/OC0B/T1)PD5</text>
<text x="253.5" y="125.6">(PCINT22/OC0A/AIN0)PD6</text>
<text x="363.8" y="125.6">PC0(ADC0/PCINT8)</text>
<text x="363.8" y="122.1">PC1(ADC1/PCINT9)</text>
<text x="365.3" y="123.9">23</text>
<text x="365.3" y="120.3">24</text>
<text x="252.1" y="127.4">11</text>
<text x="252.1" y="130.9">12</text>
<text x="253.5" y="129.2">(PCINT23/AIN1)PD7</text>
<text x="363.8" y="129.2">ADC7</text>
<text x="365.3" y="127.4">22</text>
<text x="252.1" y="134.4">13</text>
<text x="252.1" y="138">14</text>
<text x="253.5" y="132.7">(PCINT0/CLKO/ICP1)PB0</text>
<text x="253.5" y="136.2">(PCINT1/OC1A)PB1</text>
<text x="363.8" y="136.2">AREF</text>
<text x="365.3" y="138">19</text>
<text x="365.3" y="134.4">20</text>
<text x="63.3" y="143.3">2</text>
<text x="88.4" y="143.3">15</text>
<text x="252.1" y="141.5">15</text>
<text x="253.5" y="139.7">(PCINT2/SS/OC1B)PB2</text>
<text x="253.5" y="143.3">(PCINT3/OC2A/MOSI)PB3</text>
<text x="363.8" y="139.7">ADC6</text>
<text x="63.3" y="146.8">3</text>
<text x="64.8" y="145">TXD</text>
<text x="64.8" y="148.6">RXD</text>
<text x="86.9" y="148.6">RTS#</text>
<text x="86.9" y="145">R232</text>
<text x="88.4" y="146.8">14</text>
<text x="252.1" y="145">16</text>
<text x="253.5" y="146.8">PCINT4/MISO)PB4</text>
<text x="363.8" y="146.8">PB5(SCK/PCINT5)</text>
<text x="365.3" y="145">17</text>
<text x="63.3" y="150.3">4</text>
<text x="63.3" y="153.8">5</text>
<text x="64.8" y="152.1">V3</text>
<text x="64.8" y="155.6">D+</text>
<text x="86.9" y="155.6">DCD#</text>
<text x="86.9" y="152.1">DTR#</text>
<text x="88.4" y="153.8">12</text>
<text x="88.4" y="150.3">13</text>
<text x="63.3" y="157.4">6</text>
<text x="63.3" y="160.9">7</text>
<text x="64.8" y="159.1">D-</text>
<text x="86.9" y="159.1">RI#</text>
<text x="88.4" y="160.9">10</text>
<text x="88.4" y="157.4">11</text>
<text x="63.3" y="164.4">8</text>
<text x="64.8" y="162.7">NC.</text>
<text x="64.8" y="166.2">OUT#</text>
<text x="86.9" y="166.2">CTS#</text>
<text x="86.9" y="162.7">DSR#</text>
<text x="88.4" y="164.4">9</text>
</g>
<g font-size="3.2">
<text x="136" y="46.2">2</text>
<text x="134.5" y="48">GND</text>
<text x="71" y="56.8">GND</text>
<text x="72.5" y="55.1">A1B12</text>
<text x="71" y="78">GND</text>
<text x="72.5" y="76.2">B1A12</text>
<text x="252.1" y="99.2">3</text>
<text x="253.5" y="100.9">GND</text>
<text x="252.1" y="106.2">5</text>
<text x="253.5" y="108">GND</text>
<text x="365.3" y="130.9">21</text>
<text x="363.8" y="132.7">GND</text>
<text x="63.3" y="139.7">1</text>
<text x="64.8" y="141.5">GND</text>
</g>
<g font-size="2.5">
<text x="269.9" y="43.1">AUTO RESET</text>
<text x="269.9" y="46.6">FROM CH340G</text>
<text x="141.1" y="92.5">BULK CAP</text>
<text x="77.6" y="201.8">10000 * (0.1*10^-6)</text>
<text x="77.6" y="205.4">0.001s or 1ms</text>
<text x="178.2" y="240.6">ENABLE PIN</text>
<text x="178.2" y="244.2">ACTIVE HIGH</text>
</g>
</svg>
